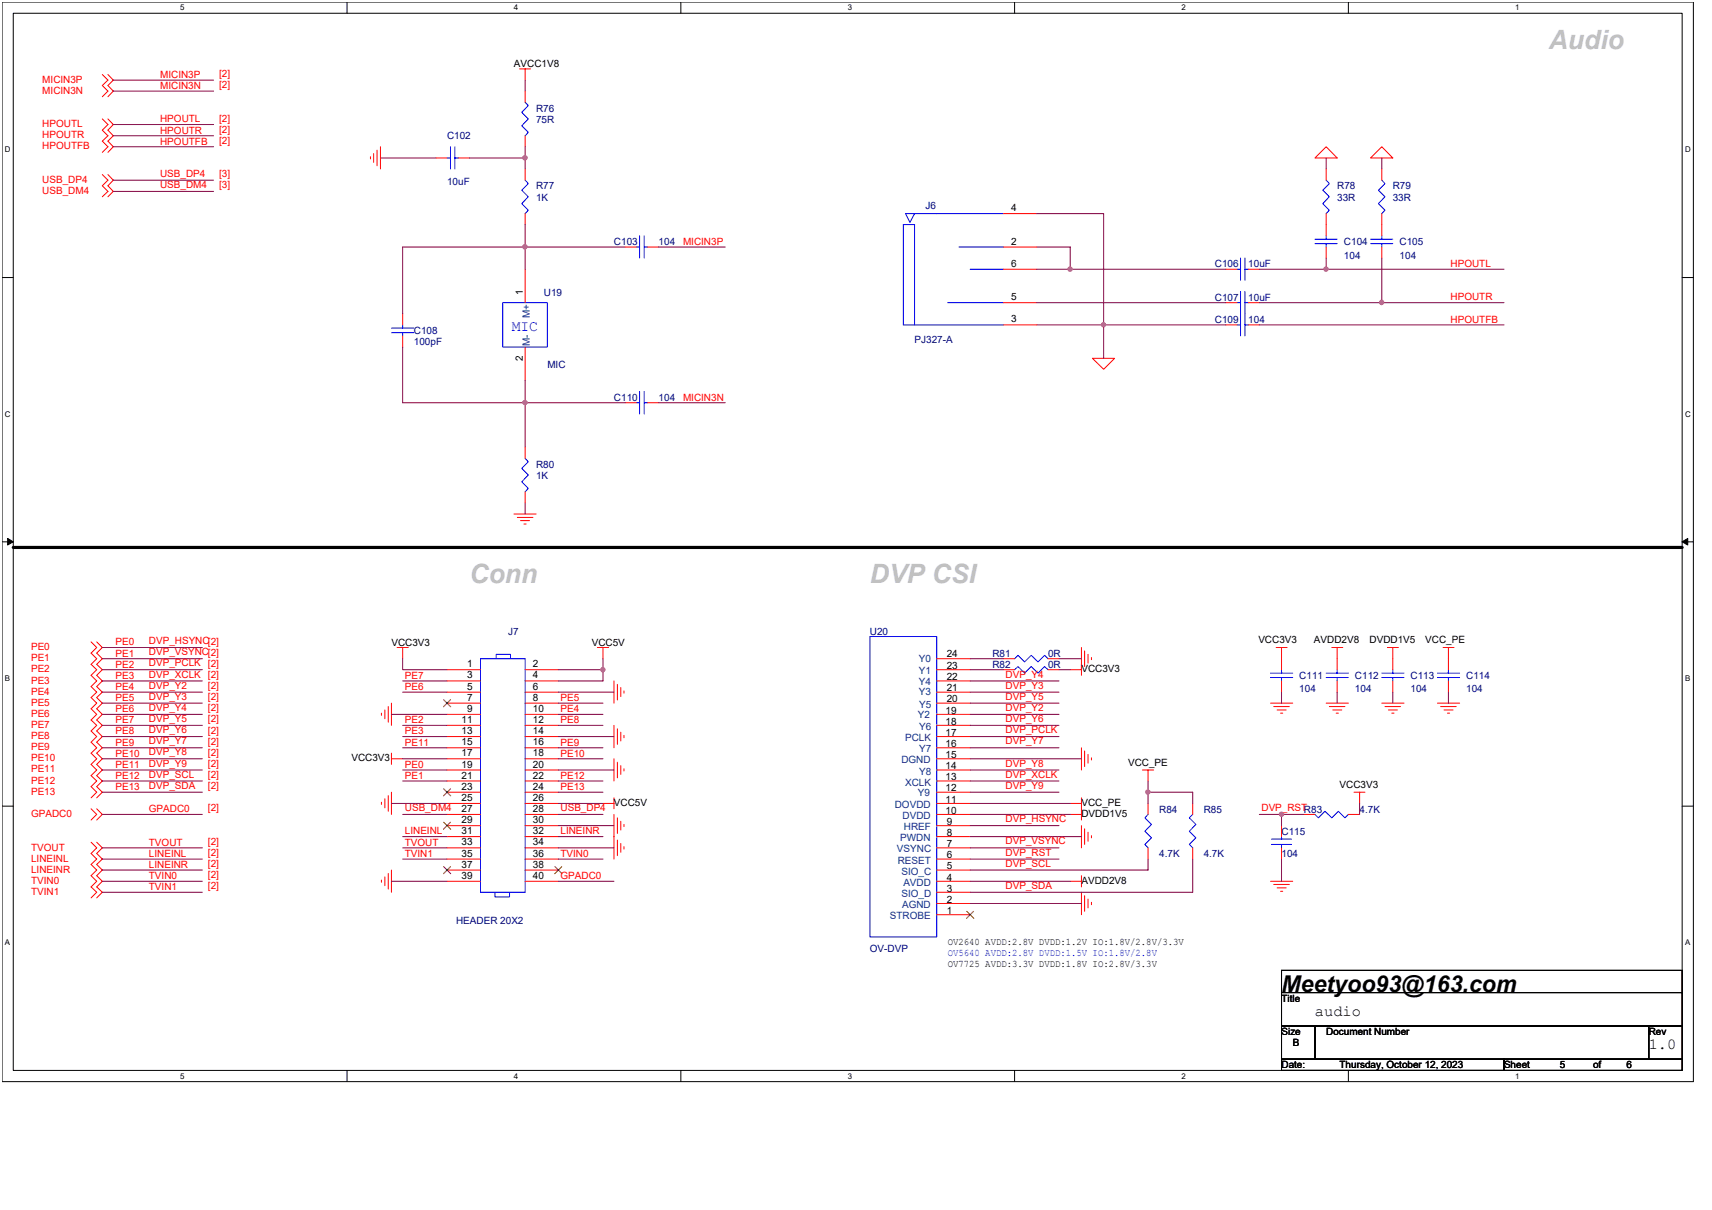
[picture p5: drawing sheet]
<svg xmlns="http://www.w3.org/2000/svg" width="297mm" height="210mm" viewBox="0 0 297 210" stroke-linecap="round" stroke-linejoin="round" font-family="sans-serif">
<path d="M.4 .4h293.4v187.2h-293.4zM2.3 2.3h289.6v183.4h-289.6z" fill="none" stroke="#000" stroke-width=".17"/>
<g fill="#fff">
<path d="M31.3 .6h.7v1.5h-.7z"/>
<path d="M31.3 185.9h.7v1.5h-.7z"/>
</g>
<path d="M60.2 .4v1.9M60.2 185.7v1.9" fill="none" stroke="#000" stroke-width=".17"/>
<g fill="#fff">
<path d="M89.2 .6h.7v1.5h-.7z"/>
<path d="M89.2 185.9h.7v1.5h-.7z"/>
</g>
<path d="M118.1 .4v1.9M118.1 185.7v1.9" fill="none" stroke="#000" stroke-width=".17"/>
<g fill="#fff">
<path d="M147.1 .6h.7v1.5h-.7z"/>
<path d="M147.1 185.9h.7v1.5h-.7z"/>
</g>
<path d="M176 .4v1.9M176 185.7v1.9" fill="none" stroke="#000" stroke-width=".17"/>
<g fill="#fff">
<path d="M205 .6h.8v1.5h-.8z"/>
<path d="M205 185.9h.8v1.5h-.8z"/>
</g>
<path d="M233.9 .4v1.9M233.9 185.7v1.9" fill="none" stroke="#000" stroke-width=".17"/>
<g fill="#fff">
<path d="M262.9 .6h.8v1.5h-.8z"/>
<path d="M262.9 185.9h.8v1.5h-.8z"/>
<path d="M.9 25.2h.9v1.5h-.9z"/>
<path d="M292.4 25.2h.9v1.5h-.9z"/>
<path d="M.9 71h.9v1.6h-.9z"/>
<path d="M292.4 71h.9v1.6h-.9z"/>
</g>
<path d="M.4 48.1h1.9M291.9 48.1h1.9" fill="none" stroke="#000" stroke-width=".17"/>
<g fill="#fff">
<path d="M.9 116.9h.9v1.5h-.9z"/>
<path d="M292.4 116.9h.9v1.5h-.9z"/>
</g>
<path d="M.4 94h1.9M291.9 94h1.9" fill="none" stroke="#000" stroke-width=".17"/>
<path d="M1.3 93.4l1 .6-1 .5zM291.9 94l.9-.6v1.1z" fill="#000" stroke="#000" stroke-width=".17"/>
<g fill="#fff">
<path d="M.9 162.7h.9v1.6h-.9z"/>
<path d="M292.4 162.7h.9v1.6h-.9z"/>
</g>
<path d="M.4 139.8h1.9M291.9 139.8h1.9M222.3 168.3h69.6v3.9h-69.6zM222.3 172.2h69.6v5.8h-69.6zM222.3 178h5.8v5.7h-5.8zM228.1 178h58v5.7h-58zM286.1 178h5.8v5.7h-5.8zM222.3 183.7h38.7v2h-38.7zM261 183.7h30.9v2h-30.9z" fill="none" stroke="#000" stroke-width=".17"/>
<path d="M2.3 95h289.6" fill="none" stroke="#000" stroke-width=".55"/>
<g fill="none" stroke="#f00" stroke-width=".17">
<path d="M17.8 12.9l.9 1-.9 .9 .9 1-.9 1M18.7 12.9l1 1-1 .9 1 1-1 1M90.1 12h1.9M91.1 12v1.9M91.1 15.8v2M17.8 20.6l.9 1-.9 1 .9 1-.9 .9 .9 1-.9 .9M17.8 30.3l.9 1-.9 .9 .9 1-.9 .9M18.7 20.6l1 1-1 1 1 1-1 .9 1 1-1 .9M18.7 30.3l1 1-1 .9 1 1-1 .9M64.3 27.2v.4M64.8 26.6v1.6M65.4 26v2.8"/>
<path d="M66 25.5v3.8M75.7 27.4h1.9M79.5 27.4h2M91.1 23.6v1.9M91.1 29.3v2M91.1 37.1v1.9M174.1 37.1h5.8M228.1 27.4l2-1.9 1.9 1.9zM230.1 29.3v2M230.1 37.1v3.8M237.8 27.4l1.9-1.9 2 1.9zM239.7 29.3v2"/>
<path d="M239.7 37.1v3.8M69.9 54.4v2M69.9 58.3v1.9M91.1 46.7v5.8M108.5 42.9h1.9M112.3 42.9h2M174.1 42.9h5.8M174.1 52.5h5.8M174.1 56.4h5.8M174.1 46.7h5.8M212.7 52.5h1.9M212.7 56.4h1.9"/>
<path d="M212.7 46.7h1.9M216.6 52.5h1.9M216.6 56.4h1.9M216.6 46.7h1.9M230.1 42.9v1.9M239.7 42.9v1.9M91.1 60.2v5.8M91.1 77.6v1.9M108.5 69.9h1.9M112.3 69.9h2M189.5 62.2h3.9l-1.9 1.9zM89.2 89.2h3.8"/>
<path d="M89.8 89.8h2.7M90.3 90.3h1.6M90.9 90.9h.4M91.1 85.3v1.9M15.8 111.4l1 .9-1 1 1 1-1 .9 1 1-1 1 1 .9-1 1 1 1-1 .9 1 1-1 1 1 .9-1 1 1 .9-1 1 1 1-1 1 1 .9-1 1 1 .9-1 1 1 1-1 .9 1 1-1 1 1 .9-1 1M16.8 111.4l1 .9-1 1 1 1-1 .9 1 1-1 1 1 .9-1 1 1 1-1 .9 1 1-1 1 1 .9-1 1 1 .9-1 1 1 1-1 1 1 .9-1 1 1 .9-1 1 1 1-1 .9 1 1-1 1 1 .9-1 1M68.9 112.3h1.9M69.9 112.3v2M77.6 116.2h5.8M77.6 118.1h5.8M91.1 116.2h5.8M91.1 118.1h5.8"/>
<path d="M103.6 112.3h2M104.6 112.3v2M106.5 118.1v3.9M107.1 118.7v2.7M107.7 119.3v1.5M108.3 119.9v.3M162.5 116.2h5.8M162.5 114.3h5.8M162.5 118.1h5.8M174.1 116.2h1.9M174.1 114.3h1.9M181.8 116.2h1.9"/>
<path d="M181.8 114.3h1.9M185.7 116.2h1.9M187.6 112.3v4.9M188.2 112.9v2.7M188.8 113.5v1.5M189.4 114.1v.3M221.4 112.3h1.9M222.3 112.3v3.9M222.3 118.1v2M231.1 112.3h1.9M232 112.3v3.9M232 118.1v2"/>
<path d="M240.7 112.3h1.9M241.7 112.3v3.9M241.7 118.1v2M250.4 112.3h1.9M251.3 112.3v3.9M251.3 118.1v2M66.2 123.7v.4M66.2 139.2v.3M66.8 123.2v1.5M66.8 138.6v1.5M67.4 122.6v2.7M67.4 138v2.7"/>
<path d="M67.9 122v3.8M67.9 130.7v1.9M67.9 137.4v3.9M67.9 131.6h2M77.6 131.6h5.8M77.6 139.4h5.8M77.6 122h5.8M77.6 133.6h5.8M77.6 137.4h5.8M77.6 135.5h5.8M77.6 129.7h5.8M77.6 125.8h5.8"/>
<path d="M77.6 120.1h5.8M77.6 127.8h5.8M77.6 123.9h5.8M91.1 131.6h5.8M91.1 139.4h5.8M91.1 122h5.8M91.1 133.6h5.8M91.1 137.4h5.8M91.1 135.5h5.8M91.1 129.7h5.8M91.1 125.8h5.8M91.1 120.1h5.8"/>
<path d="M91.1 127.8h5.8M91.1 123.9h5.8M104.6 139.4h1.9M106.5 125.8v3.9M106.5 131.6v3.9M106.5 138.4v1.9M107.1 126.4v2.7M107.1 132.2v2.7M107.7 127v1.5M107.7 132.8v1.5M108.3 127.6v.4M108.3 133.4v.3"/>
<path d="M162.5 131.6h5.8M162.5 139.4h5.8M162.5 122h5.8M162.5 133.6h5.8M162.5 137.4h5.8M162.5 135.5h5.8M162.5 129.7h5.8M162.5 125.8h5.8M162.5 120.1h5.8M162.5 127.8h5.8M162.5 123.9h5.8M185.7 139.4h1.9"/>
<path d="M187.6 129.7v3.9M187.6 138.4v3.9M188.2 130.3v2.7M188.8 130.9v1.5M189.4 131.5v.3M198.2 133.6h2M199.2 133.6v1.9M199.2 139.4v1.9M206.9 139.4v1.9M220.4 122h3.9M221 122.6h2.7M221.6 123.2h1.6"/>
<path d="M222.2 123.7h.4M230.1 122h3.8M230.6 122.6h2.8M231.2 123.2h1.6M231.8 123.7h.4M234.9 137.4h1.9M235.9 137.4v2M239.7 122h3.9M240.3 122.6h2.7M240.9 123.2h1.6M241.5 123.7h.4M249.4 122h3.9"/>
<path d="M250 122.6h2.7M250.5 123.2h1.6M251.1 123.7h.4M15.8 146.1l1 1-1 1 1 .9-1 1 1 .9-1 1 1 1-1 1 1 .9-1 1M15.8 140.3l1 1-1 1M16.8 146.1l1 1-1 1 1 .9-1 1 1 .9-1 1 1 1-1 1 1 .9-1 1M16.8 140.3l1 1-1 1M66.2 152.7v.3M66.8 152.1v1.5M67.4 151.5v2.7M67.9 150.9v3.9M77.6 141.3h5.8"/>
<path d="M77.6 152.9h5.8M77.6 149h5.8M77.6 147.1h5.8M77.6 145.1h5.8M77.6 143.2h5.8M77.6 150.9h5.8M91.1 141.3h5.8M91.1 152.9h5.8M91.1 149h5.8M91.1 147.1h5.8M91.1 145.1h5.8M91.1 143.2h5.8"/>
<path d="M91.1 150.9h5.8M106.5 141.3v7.7M107.1 141.9v2.7M107.1 145.7v2.7M107.7 142.5v1.5M107.7 146.3v1.5M108.3 143v.4M108.3 146.9v.4M162.5 141.3h5.8M162.5 152.9h5.8M162.5 149h5.8M162.5 147.1h5.8"/>
<path d="M162.5 145.1h5.8M162.5 143.2h5.8M162.5 158.7h5.8M162.5 156.7h5.8M162.5 154.8h5.8M162.5 150.9h5.8M185.7 141.3h1.9M185.7 152.9h1.9M187.6 143.2v3.9M187.6 151.9v2M187.6 154.8v3.9M188.2 143.8v2.7"/>
<path d="M188.2 155.4v2.7M188.8 144.4v1.5M188.8 156v1.5M189.4 145v.3M189.4 156.5v.4M199.2 147.1v1.9M206.9 147.1v1.9M220.4 152.9h3.9M221 153.4h2.7M221.6 154h1.6M222.2 154.6h.4M222.3 143.2v1.9"/>
<path d="M222.3 147.1v1.9M226.2 141.3h1.9M233.9 141.3h2"/>
</g>
<g fill="none" stroke="#00f" stroke-width=".17">
<path d="M91.1 17.8l.6 .5-1.2 1.2 1.2 1.1-1.2 1.2 1.2 1.2-.6 .6M77.6 27.4h.6M78.2 25.5v3.8M78.9 25.5v3.8M78.9 27.4h.6M91.1 31.3l.6 .5-1.2 1.2 1.2 1.1-1.2 1.2 1.2 1.2-.6 .6M156.7 39h2v17.4h-2zM157.1 37.1h1.6l-.8 1.5zM158.7 37.1h15.4M230.1 31.3l.5 .5-1.1 1.2 1.1 1.1-1.1 1.2 1.1 1.2-.5 .6M239.7 31.3l.6 .5-1.1 1.2 1.1 1.1-1.1 1.2 1.1 1.2-.6 .6M67.9 57.7h3.9"/>
<path d="M67.9 56.9h3.9M69.9 56.4v.5M69.9 57.7v.6M87.2 52.5h7.8v7.7h-7.8zM110.4 42.9h.6M111 40.9v3.9M111.8 40.9v3.9M111.8 42.9h.5M158.7 56.4h15.4M164.4 52.5h9.7M166.4 42.9h7.7M168.3 46.7h5.8"/>
<path d="M214.6 52.5h.6M214.6 56.4h.6M214.6 46.7h.6M215.2 44.8v3.8M215.2 50.6v7.7M216 44.8v3.8M216 50.6v7.7M216 52.5h.6M216 56.4h.6M216 46.7h.6M228.1 42.3h3.9M228.1 41.5h3.9"/>
<path d="M230.1 40.9v.6M230.1 42.3v.6M237.8 42.3h3.9M237.8 41.5h3.9M239.7 40.9v.6M239.7 42.3v.6M91.1 79.5l.6 .6-1.2 1.2 1.2 1.1-1.2 1.2 1.2 1.1-.6 .6M110.4 69.9h.6M111 67.9v3.9M111.8 67.9v3.9M111.8 69.9h.5M83.4 114.3h7.7v40.5h-7.7z"/>
<path d="M86.1 114.3v-.8h2.5v.8M150.9 110.4h11.6v52.1h-11.6zM176 114.3l.6-.6 1.2 1.1 1.1-1.1 1.2 1.1 1.1-1.1 .6 .6M176 116.2l.6-.6 1.2 1.2 1.1-1.2 1.2 1.2 1.1-1.2 .6 .6M220.4 116.8h3.9M220.4 117.5h3.9M222.3 116.2v.6M222.3 117.5v.6M230.1 116.8h3.8M230.1 117.5h3.8M232 116.2v.6M232 117.5v.6"/>
<path d="M239.7 116.8h3.9M239.7 117.5h3.9M241.7 116.2v.6M241.7 117.5v.6M249.4 116.8h3.9M249.4 117.5h3.9M251.3 116.2v.6M251.3 117.5v.6M85.9 154.8v.8h2.5v-.8M199.2 141.3l-.6 .6 1.2 1.1-1.2 1.2 1.2 1.1-1.2 1.2 .6 .6M206.9 141.3l-.6 .6 1.2 1.1-1.2 1.2 1.2 1.1-1.2 1.2 .6 .6M220.6 146.5h3.5"/>
<path d="M220.6 145.6h3.5M222.3 145.1v.5M222.3 146.5v.6M228.1 141.3l.6 .6 1.2-1.2 1.2 1.2 1.1-1.2 1.2 1.2 .5-.6"/>
</g>
<path d="M77 121.4l1.2 1.2M77 136.8l1.2 1.3M78.2 121.4l-1.3 1.2M78.2 136.8l-1.3 1.3M77 142.6l1.2 1.3M77 150.3l1.2 1.3M78.2 142.6l-1.3 1.3M78.2 150.3l-1.3 1.3M96.3 150.3l1.2 1.3M97.5 150.3l-1.3 1.3M167.7 158.1l1.3 1.2M168.9 158.1l-1.2 1.2" fill="none" stroke="#804000" stroke-width=".17"/>
<g fill="none" stroke="#800040" stroke-width=".17">
<path d="M19.7 13.9h17.4M19.7 15.8h17.4M91.1 13.9v1.9M19.7 21.6h17.4M19.7 23.6h17.4M19.7 25.5h17.4M19.7 31.3h17.4M19.7 33.2h17.4M66 27.4h9.7M81.5 27.4h9.6M91.1 25.5v3.8M91.1 39v7.7"/>
<path d="M179.9 37.1h11.6v25.1M230.1 27.4v1.9M239.7 27.4v1.9M108.5 42.9h-38.6v11.5M114.3 42.9h11.5M179.9 42.9h5.8v3.8M179.9 56.4h32.8M179.9 52.5h32.8M179.9 46.7h32.8M218.5 56.4h42.5M218.5 52.5h42.5M218.5 46.7h42.5"/>
<path d="M230.1 44.8v1.9M239.7 44.8v7.7M69.9 60.2v9.7h38.6M91.1 66v11.6M114.3 69.9h11.5M91.1 87.2v2M17.8 112.3h17.3M17.8 114.3h17.3M17.8 116.2h17.3M17.8 118.1h17.3M69.9 114.3v1.9h7.7M69.9 118.1h7.7"/>
<path d="M96.9 116.2h7.7M104.6 114.3v3.8h-7.7M168.3 114.3h5.8M168.3 116.2h5.8M168.3 118.1h15.4M183.7 114.3h3.9M183.7 116.2h2M17.8 120.1h17.3M17.8 122h17.3M17.8 123.9h17.3M17.8 125.8h17.3M17.8 127.8h17.3"/>
<path d="M17.8 129.7h17.3M17.8 131.6h17.3M17.8 133.6h17.3M17.8 135.5h17.3M17.8 137.4h17.3M67.9 123.9h9.7M67.9 139.4h9.7M69.9 120.1h7.7M69.9 125.8h7.7M69.9 127.8h7.7M69.9 129.7h7.7M69.9 131.6h7.7"/>
<path d="M69.9 133.6h7.7M69.9 135.5h7.7M96.9 120.1h9.6M96.9 122h7.7M96.9 123.9h7.7M96.9 125.8h7.7M96.9 127.8h9.6M96.9 129.7h7.7M96.9 131.6h7.7M96.9 133.6h9.6M96.9 135.5h7.7M96.9 137.4h7.7"/>
<path d="M96.9 139.4h7.7M168.3 120.1h15.4M168.3 122h15.4M168.3 123.9h15.4M168.3 125.8h15.4M168.3 127.8h15.4M168.3 129.7h15.4M168.3 131.6h19.3M168.3 133.6h15.4M168.3 135.5h15.4M168.3 137.4h15.4M168.3 139.4h17.4"/>
<path d="M199.2 137.4h7.7v2M199.2 135.5v3.9M222.3 120.1v1.9M232 120.1v1.9M235.9 139.4v1.9M241.7 120.1v1.9M251.3 120.1v1.9M17.8 147.1h17.3M17.8 149h17.3M17.8 150.9h17.3M17.8 152.9h17.3M17.8 154.8h17.3"/>
<path d="M17.8 141.3h17.3M67.9 152.9h9.7M69.9 147.1h7.7M69.9 149h7.7M69.9 141.3h7.7M69.9 145.1h7.7M96.9 147.1h9.6M96.9 149h7.7M96.9 152.9h9.6M96.9 143.2h9.6M96.9 141.3h7.7M96.9 145.1h7.7"/>
<path d="M168.3 147.1h15.4M168.3 149h15.4M168.3 152.9h17.4M168.3 143.2h15.4M168.3 141.3h17.4M168.3 145.1h19.3M168.3 156.7h19.3M199.2 149v1.9h-30.9M206.9 149v5.8h-38.6M218.5 141.3h7.7M222.3 141.3v1.9M222.3 149v3.9"/>
</g>
<g fill="#f0f" stroke="#f0f" stroke-width=".17">
<circle cx="91.1" cy="27.4" r=".37"/>
<circle cx="91.1" cy="42.8" r=".38"/>
<circle cx="91.1" cy="69.8" r=".37"/>
<circle cx="239.7" cy="52.5" r=".38"/>
<circle cx="230.1" cy="46.7" r=".37"/>
<circle cx="185.7" cy="46.7" r=".37"/>
<circle cx="191.5" cy="56.3" r=".37"/>
<circle cx="104.6" cy="116.2" r=".38"/>
<circle cx="199.2" cy="137.4" r=".37"/>
<circle cx="222.4" cy="141.3" r=".37"/>
</g>
<g font-size="4.6" fill="#c0c0c0">
<text x="268.7" y="8.5">Audio</text>
<text x="81.5" y="101.1">Conn</text>
<text x="150.9" y="101.1">DVP CSI</text>
</g>
<text font-size="4" x="222.3" y="172">Meetyoo93@163.com</text>
<text font-size="2.7" fill="#00f" x="88.8" y="57.3">MIC</text>
<g font-size="2.7">
<text x="228.1" y="176.2">audio</text>
<text x="286.1" y="182">1.0</text>
</g>
<g font-size="1.7">
<text x="89.2" y="11.6">AVCC1V8</text>
<text x="175.4" y="36.6">4</text>
<text x="175.4" y="46.3">6</text>
<text x="175.4" y="42.4">2</text>
<text x="90.7" y="51.2" transform="rotate(-90 90.7 51.2)">1</text>
<text x="175.4" y="52.1">5</text>
<text x="175.4" y="55.9">3</text>
<text x="90.7" y="62.5" transform="rotate(-90 90.7 62.5)">2</text>
<text x="67.9" y="112">VCC3V3</text>
<text x="102.7" y="112">VCC5V</text>
<text x="164.3" y="113.9">24</text>
<text x="218.3" y="111.6">VCC3V3</text>
<text x="228" y="111.6">AVDD2V8</text>
<text x="237.6" y="111.6">DVDD1V5</text>
<text x="247.3" y="111.6">VCC_PE</text>
<text x="81" y="115.8">1</text>
<text x="81" y="117.7">3</text>
<text x="81" y="119.6">5</text>
<text x="92.5" y="115.8">2</text>
<text x="92.5" y="117.7">4</text>
<text x="92.5" y="119.6">6</text>
<text x="164.3" y="116.1">23</text>
<text x="164.3" y="118">22</text>
<text x="164.3" y="119.9">21</text>
<text x="187.6" y="116.6">VCC3V3</text>
<text x="80.1" y="125.4">11</text>
<text x="81" y="121.6">7</text>
<text x="81" y="123.5">9</text>
<text x="92.5" y="121.6">8</text>
<text x="92.5" y="123.5">10</text>
<text x="92.5" y="125.4">12</text>
<text x="164.1" y="123.8">19</text>
<text x="164.1" y="125.7">18</text>
<text x="164.3" y="121.8">20</text>
<text x="80.1" y="127.4">13</text>
<text x="80.1" y="129.3">15</text>
<text x="80.1" y="131.2">17</text>
<text x="92.5" y="127.4">14</text>
<text x="92.5" y="129.3">16</text>
<text x="92.5" y="131.2">18</text>
<text x="164.1" y="127.6">17</text>
<text x="164.1" y="131.5">15</text>
<text x="164.1" y="129.6">16</text>
<text x="61" y="132.1">VCC3V3</text>
<text x="80.1" y="133.2">19</text>
<text x="80.1" y="135.1">21</text>
<text x="80.1" y="137">23</text>
<text x="92.5" y="133.2">20</text>
<text x="92.5" y="135.1">22</text>
<text x="92.5" y="137">24</text>
<text x="164.1" y="135.4">13</text>
<text x="164.1" y="137.3">12</text>
<text x="164.1" y="133.4">14</text>
<text x="195.7" y="132.9">VCC_PE</text>
<text x="232.4" y="136.7">VCC3V3</text>
<text x="80.1" y="139">25</text>
<text x="80.1" y="140.9">27</text>
<text x="80.1" y="142.8">29</text>
<text x="92.5" y="139">26</text>
<text x="92.5" y="140.9">28</text>
<text x="92.5" y="142.8">30</text>
<text x="106.5" y="139.8">VCC5V</text>
<text x="164.1" y="139.2">11</text>
<text x="164.1" y="141.2">10</text>
<text x="164.3" y="143.1">9</text>
<text x="187.6" y="139.8">VCC_PE</text>
<text x="187.6" y="141.7">DVDD1V5</text>
<text x="80.1" y="144.7">31</text>
<text x="80.1" y="146.7">33</text>
<text x="80.1" y="148.6">35</text>
<text x="92.5" y="144.7">32</text>
<text x="92.5" y="146.7">34</text>
<text x="92.5" y="148.6">36</text>
<text x="164.3" y="148.9">6</text>
<text x="164.3" y="147">7</text>
<text x="164.3" y="145">8</text>
<text x="80.1" y="150.5">37</text>
<text x="80.1" y="152.5">39</text>
<text x="92.5" y="150.5">38</text>
<text x="92.5" y="152.5">40</text>
<text x="164.3" y="152.8">4</text>
<text x="164.3" y="154.7">3</text>
<text x="164.3" y="150.8">5</text>
<text x="187.6" y="153.3">AVDD2V8</text>
<text x="164.3" y="156.6">2</text>
<text x="164.3" y="158.6">1</text>
<text x="164.4" y="163.9">OV2640 AVDD:2.8V DVDD:1.2V IO:1.8V/2.8V/3.3V</text>
<text x="164.4" y="167.8">OV7725 AVDD:3.3V DVDD:1.8V IO:2.8V/3.3V</text>
<text x="222.3" y="173.8">Title</text>
<text x="222.3" y="179.6">Size</text>
<text x="230.1" y="179.6">Document Number</text>
<text x="286.1" y="179.6">Rev</text>
<text x="222.3" y="185.3">Date:</text>
<text x="224.3" y="181.5">B</text>
<text x="232.4" y="185.3">Thursday, October 12, 2023</text>
<text x="261" y="185.3">Sheet</text>
<text x="270.6" y="185.3">5</text>
<text x="276.4" y="185.3">of</text>
<text x="282.2" y="185.3">6</text>
</g>
<g font-size="1.7" fill="#f00">
<text x="7.3" y="14.3">MICIN3P</text>
<text x="7.3" y="16.3">MICIN3N</text>
<text x="27.8" y="13.5">MICIN3P</text>
<text x="27.8" y="15.4">MICIN3N</text>
<text x="38" y="13.3">[2]</text>
<text x="38" y="15.3">[2]</text>
<text x="7.3" y="22.1">HPOUTL</text>
<text x="7.3" y="24">HPOUTR</text>
<text x="27.8" y="21.2">HPOUTL</text>
<text x="27.8" y="23.2">HPOUTR</text>
<text x="38" y="21.1">[2]</text>
<text x="38" y="23">[2]</text>
<text x="7.3" y="25.9">HPOUTFB</text>
<text x="27.8" y="25.1">HPOUTFB</text>
<text x="38" y="24.9">[2]</text>
<text x="7.3" y="31.7">USB_DP4</text>
<text x="7.3" y="33.6">USB_DM4</text>
<text x="27.8" y="30.7">USB_DP4</text>
<text x="27.8" y="32.6">USB_DM4</text>
<text x="38" y="30.7">[3]</text>
<text x="38" y="32.7">[3]</text>
<text x="118.5" y="42.5">MICIN3P</text>
<text x="251.7" y="46.3">HPOUTL</text>
<text x="251.7" y="52.1">HPOUTR</text>
<text x="251.7" y="56">HPOUTFB</text>
<text x="118.5" y="69.5">MICIN3N</text>
<text x="5.4" y="112.8">PE0</text>
<text x="20" y="111.9">PE0</text>
<text x="20" y="113.9">PE1</text>
<text x="25.8" y="111.7">DVP_HSYNC[2]</text>
<text x="25.8" y="113.7">DVP_VSYNC[2]</text>
<text x="5.4" y="114.7">PE1</text>
<text x="5.4" y="116.6">PE2</text>
<text x="5.4" y="118.6">PE3</text>
<text x="20" y="115.8">PE2</text>
<text x="20" y="117.7">PE3</text>
<text x="20" y="119.7">PE4</text>
<text x="25.8" y="115.6">DVP_PCLK</text>
<text x="25.8" y="117.5">DVP_XCLK</text>
<text x="25.8" y="119.5">DVP_Y2</text>
<text x="36.1" y="115.7">[2]</text>
<text x="36.1" y="117.6">[2]</text>
<text x="36.1" y="119.5">[2]</text>
<text x="70.2" y="117.7">PE7</text>
<text x="70.2" y="119.7">PE6</text>
<text x="174.5" y="117.5">DVP_Y4</text>
<text x="174.5" y="119.5">DVP_Y3</text>
<text x="5.4" y="120.5">PE4</text>
<text x="5.4" y="122.4">PE5</text>
<text x="5.4" y="124.3">PE6</text>
<text x="20" y="121.6">PE5</text>
<text x="20" y="123.5">PE6</text>
<text x="20" y="125.4">PE7</text>
<text x="25.8" y="121.4">DVP_Y3</text>
<text x="25.8" y="123.3">DVP_Y4</text>
<text x="25.8" y="125.2">DVP_Y5</text>
<text x="36.1" y="121.5">[2]</text>
<text x="36.1" y="123.4">[2]</text>
<text x="36.1" y="125.3">[2]</text>
<text x="70.2" y="125.4">PE2</text>
<text x="97.3" y="121.6">PE5</text>
<text x="97.3" y="123.5">PE4</text>
<text x="97.3" y="125.4">PE8</text>
<text x="174.5" y="121.4">DVP_Y5</text>
<text x="174.5" y="123.3">DVP_Y2</text>
<text x="174.5" y="125.2">DVP_Y6</text>
<text x="5.4" y="126.3">PE7</text>
<text x="5.4" y="128.2">PE8</text>
<text x="5.4" y="130.1">PE9</text>
<text x="20" y="127.4">PE8</text>
<text x="20" y="129.3">PE9</text>
<text x="20" y="131.2">PE10</text>
<text x="25.8" y="127.2">DVP_Y6</text>
<text x="25.8" y="129.1">DVP_Y7</text>
<text x="25.8" y="131">DVP_Y8</text>
<text x="36.1" y="127.3">[2]</text>
<text x="36.1" y="129.2">[2]</text>
<text x="36.1" y="131.1">[2]</text>
<text x="70.2" y="127.4">PE3</text>
<text x="70.2" y="129.3">PE11</text>
<text x="97.3" y="129.3">PE9</text>
<text x="97.3" y="131.2">PE10</text>
<text x="174.5" y="127.2">DVP_PCLK</text>
<text x="174.5" y="129.1">DVP_Y7</text>
<text x="5.4" y="132.1">PE10</text>
<text x="5.4" y="134">PE11</text>
<text x="5.4" y="135.9">PE12</text>
<text x="5.4" y="137.9">PE13</text>
<text x="20" y="133.2">PE11</text>
<text x="20" y="135.1">PE12</text>
<text x="20" y="137">PE13</text>
<text x="25.8" y="133">DVP_Y9</text>
<text x="25.8" y="134.9">DVP_SCL</text>
<text x="25.8" y="136.8">DVP_SDA</text>
<text x="36.1" y="133.1">[2]</text>
<text x="36.1" y="135">[2]</text>
<text x="36.1" y="136.9">[2]</text>
<text x="70.2" y="133.2">PE0</text>
<text x="70.2" y="135.1">PE1</text>
<text x="97.3" y="135.1">PE12</text>
<text x="97.3" y="137">PE13</text>
<text x="174.5" y="133">DVP_Y8</text>
<text x="174.5" y="134.9">DVP_XCLK</text>
<text x="174.5" y="136.8">DVP_Y9</text>
<text x="5.4" y="141.7">GPADC0</text>
<text x="25.8" y="140.9">GPADC0</text>
<text x="36.1" y="140.8">[2]</text>
<text x="70.2" y="140.7">USB_DM4</text>
<text x="97.3" y="140.7">USB_DP4</text>
<text x="174.5" y="142.6">DVP_HSYNC</text>
<text x="218.9" y="140.7">DVP_RSTR83</text>
<text x="5.4" y="147.5">TVOUT</text>
<text x="5.4" y="149.5">LINEINL</text>
<text x="25.8" y="146.7">TVOUT</text>
<text x="25.8" y="148.6">LINEINL</text>
<text x="36.1" y="146.6">[2]</text>
<text x="36.1" y="148.5">[2]</text>
<text x="70.2" y="148.6">TVIN1</text>
<text x="70.2" y="144.8">LINEINL</text>
<text x="70.2" y="146.7">TVOUT</text>
<text x="97.3" y="148.6">TVIN0</text>
<text x="97.3" y="144.8">LINEINR</text>
<text x="174.5" y="146.5">DVP_VSYNC</text>
<text x="174.5" y="148.4">DVP_RST</text>
<text x="5.4" y="151.4">LINEINR</text>
<text x="5.4" y="153.3">TVIN0</text>
<text x="5.4" y="155.3">TVIN1</text>
<text x="25.8" y="150.6">LINEINR</text>
<text x="25.8" y="152.5">TVIN0</text>
<text x="25.8" y="154.4">TVIN1</text>
<text x="36.1" y="150.4">[2]</text>
<text x="36.1" y="152.4">[2]</text>
<text x="36.1" y="154.3">[2]</text>
<text x="97.3" y="152.5">GPADC0</text>
<text x="174.5" y="150.3">DVP_SCL</text>
<text x="174.5" y="154.2">DVP_SDA</text>
</g>
<g font-size="1.7" fill="#000080">
<text x="93" y="19.4">R76</text>
<text x="93" y="21.3">75R</text>
<text x="77.6" y="24.2">C102</text>
<text x="77.6" y="32.1">10uF</text>
<text x="93" y="32.9">R77</text>
<text x="93" y="34.8">1K</text>
<text x="232" y="32.9">R78</text>
<text x="232" y="34.8">33R</text>
<text x="241.7" y="32.9">R79</text>
<text x="241.7" y="34.8">33R</text>
<text x="160.6" y="36.3">J6</text>
<text x="106.5" y="42.5">C103</text>
<text x="114.3" y="42.5">104</text>
<text x="210.8" y="46.4">C106</text>
<text x="216.6" y="46.4">10uF</text>
<text x="233.2" y="42.5">C104</text>
<text x="233.2" y="44.8">104</text>
<text x="242.8" y="42.5">C105</text>
<text x="242.8" y="44.8">104</text>
<text x="94.4" y="51.4">U19</text>
<text x="210.8" y="52.2">C107</text>
<text x="216.6" y="52.2">10uF</text>
<text x="71.8" y="58">C108</text>
<text x="71.8" y="59.9">100pF</text>
<text x="158.7" y="59.5">PJ327-A</text>
<text x="210.8" y="56">C109</text>
<text x="216.6" y="56">104</text>
<text x="95" y="63.8">MIC</text>
<text x="106.5" y="69.5">C110</text>
<text x="114.3" y="69.5">104</text>
<text x="93" y="81.1">R80</text>
<text x="93" y="83.1">1K</text>
<text x="88.2" y="110.1">J7</text>
<text x="150.9" y="110.1">U20</text>
<text x="172.2" y="113.9">R81</text>
<text x="181.8" y="113.9">0R</text>
<text x="172.2" y="115.9">R82</text>
<text x="181.8" y="115.9">0R</text>
<text x="225.4" y="117.8">C111</text>
<text x="235.1" y="117.8">C112</text>
<text x="244.7" y="117.8">C113</text>
<text x="254.4" y="117.8">C114</text>
<text x="225.4" y="120.1">104</text>
<text x="235.1" y="120.1">104</text>
<text x="244.7" y="120.1">104</text>
<text x="254.4" y="120.1">104</text>
<text x="201.1" y="141">R84</text>
<text x="208.8" y="141">R85</text>
<text x="235.9" y="141">4.7K</text>
<text x="201.1" y="148.7">4.7K</text>
<text x="208.8" y="148.7">4.7K</text>
<text x="222.3" y="144.8">C115</text>
<text x="222.3" y="148.7">104</text>
<text x="79.1" y="160.3">HEADER 20X2</text>
<text x="150.9" y="165.1">OV-DVP</text>
</g>
<g font-size="1.7" fill="#004080">
<text x="91.9" y="55.2" transform="rotate(-90 91.9 55.2)">M+</text>
<text x="91.9" y="60" transform="rotate(-90 91.9 60)">M-</text>
<text x="159.4" y="114.9">Y0</text>
<text x="159.4" y="116.9">Y1</text>
<text x="159.4" y="118.8">Y4</text>
<text x="159.2" y="124.6">Y2</text>
<text x="159.4" y="120.5">Y3</text>
<text x="159.5" y="122.8">Y5</text>
<text x="157" y="128.6">PCLK</text>
<text x="159.5" y="130.5">Y7</text>
<text x="159.5" y="126.6">Y6</text>
<text x="156.4" y="132.4">DGND</text>
<text x="157" y="136.3">XCLK</text>
<text x="159.5" y="134.4">Y8</text>
<text x="155.3" y="140.2">DOVDD</text>
<text x="156.6" y="142.1">DVDD</text>
<text x="159.2" y="138.1">Y9</text>
<text x="155.6" y="147.9">VSYNC</text>
<text x="155.8" y="149.8">RESET</text>
<text x="156.2" y="145.9">PWDN</text>
<text x="156.8" y="144">HREF</text>
<text x="156.4" y="155.6">SIO_D</text>
<text x="156.4" y="151.7">SIO_C</text>
<text x="156.7" y="153.7">AVDD</text>
<text x="154.4" y="159.5">STROBE</text>
<text x="156.5" y="157.5">AGND</text>
</g>
<text font-size="1.7" fill="#00f" x="164.4" y="165.8">OV5640 AVDD:2.8V DVDD:1.5V IO:1.8V/2.8V</text>
<g font-size="1.4">
<text x="31.3" y="1.8">5</text>
<text x="89.2" y="1.8">4</text>
<text x="147.1" y="1.8">3</text>
<text x="205" y="1.8">2</text>
<text x="262.9" y="1.8">1</text>
<text x=".9" y="26.4">D</text>
<text x="292.4" y="26.4">D</text>
<text x=".9" y="72.3">C</text>
<text x="292.4" y="72.3">C</text>
<text x=".9" y="118.1">B</text>
<text x="292.4" y="118.1">B</text>
<text x=".9" y="164">A</text>
<text x="292.4" y="164">A</text>
<text x="31.3" y="187.1">5</text>
<text x="89.2" y="187.1">4</text>
<text x="147.1" y="187.1">3</text>
<text x="205" y="187.1">2</text>
<text x="262.9" y="187.1">1</text>
</g>
</svg>
